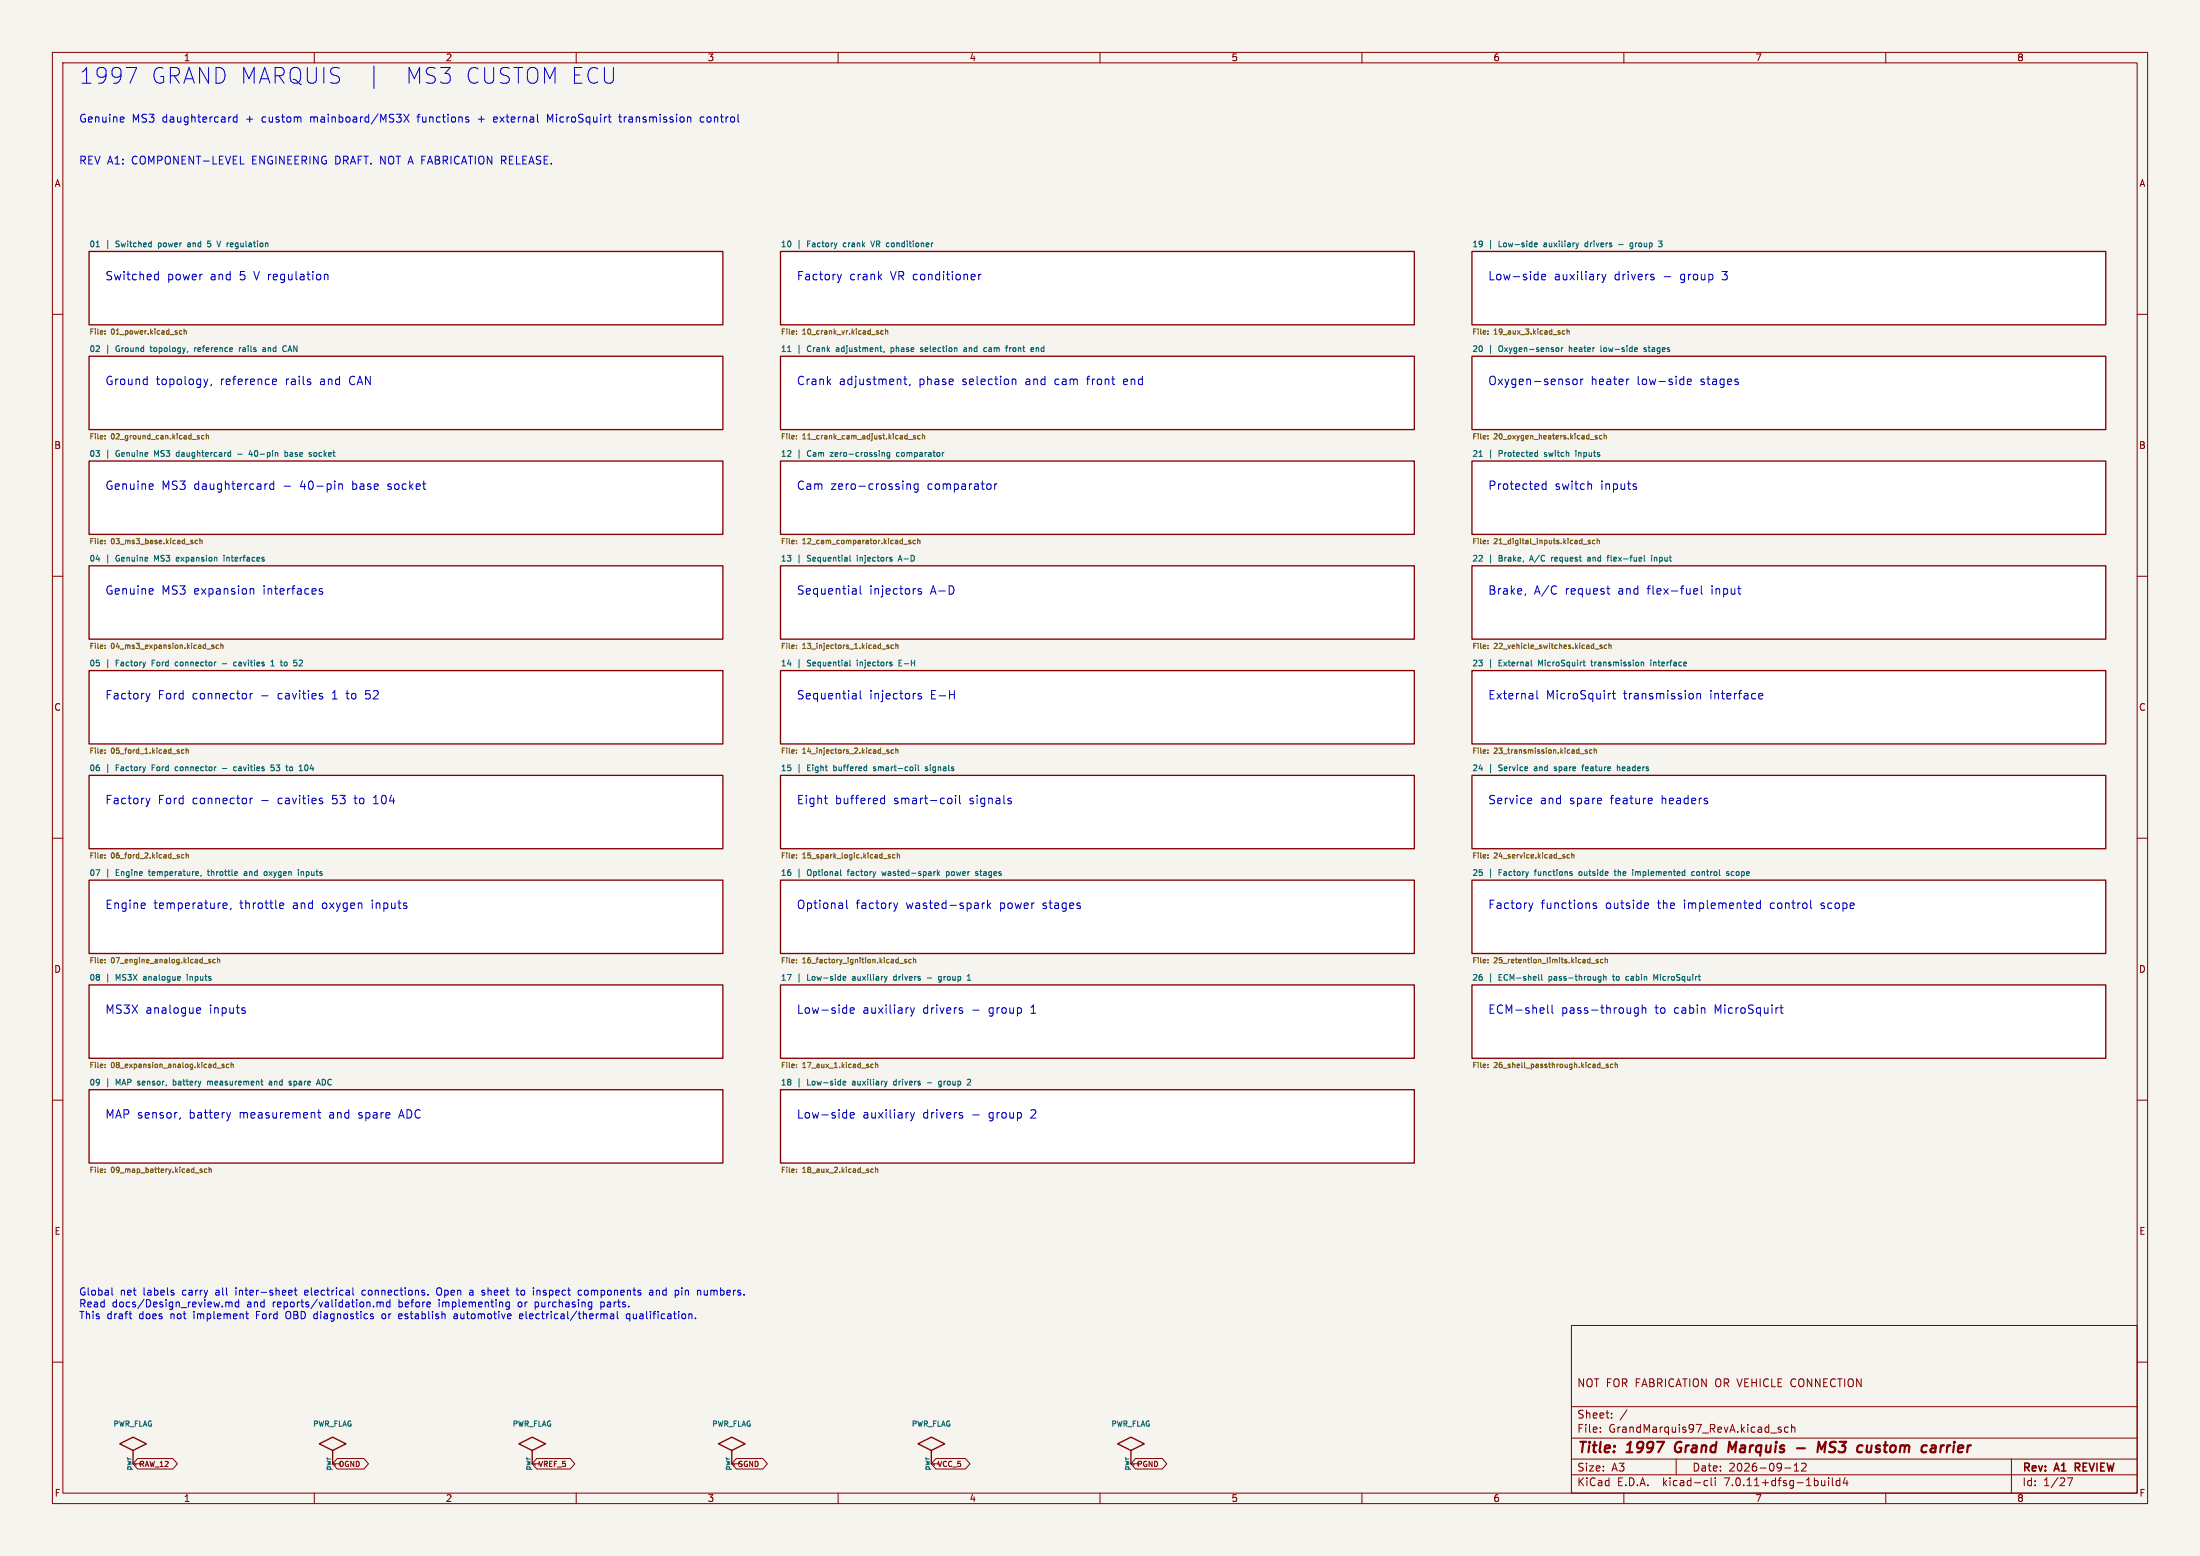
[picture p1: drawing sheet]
<svg xmlns="http://www.w3.org/2000/svg" width="420mm" height="297mm" viewBox="0 0 420 297" stroke-linecap="round" stroke-linejoin="round" font-family="sans-serif">
<path d="M0 0h420v297h-420z" fill="#f5f4ef" stroke="#f5f4ef" stroke-width=".19"/>
<g fill="none" stroke="#840000" stroke-width=".19">
<path d="M10 10h400v277h-400zM12 12h396v273h-396zM60 10v2M110 10v2M160 10v2M210 10v2M260 10v2M310 10v2M360 10v2M10 60h2M408 60h2M10 110h2"/>
<path d="M408 110h2M10 160h2M408 160h2M10 210h2M408 210h2M10 260h2M300 253h108v32h-108zM408 260h2M26.3 278.4h6.7l.9 1-.9 1h-6.7l-.9-1zM64.4 278.4h5.1l.8 1-.8 1h-5.1l-.9-1zM102.5 278.4h6.4l.8 1-.8 1h-6.4l-.9-1zM140.6 278.4h5l.9 1-.9 1h-5l-.9-1z"/>
<path d="M178.7 278.4h5.6l.9 1-.9 1h-5.6l-.9-1zM216.8 278.4h5.1l.8 1-.8 1h-5.1l-.9-1zM300 278.5h108M300 274.5h108M300 268.5h108M305.5 273.2v.2M305.5 272.5v.1M307.7 270.5v.2M307.7 269.8v.1M310.6 269.1l-1.3 1.9M320 278.5v3M340 272.5l-.3-.1-.3 .2 .1 .2 .5 .2v.3h-.6"/>
<path d="M341.4 272.5l-.5-.1-.2 .3 .1 .6h.6M342 272.5l.2-.1 .4 .1 .1 .9M342 271.9v1.5M342.5 279.7l.4-.4v1.5M343.9 279.4l.6-.1 .2 .1 .1 .3-.9 1.1h.9M384 278.5v6.5M60 285v2M110 285v2M160 285v2M210 285v2M260 285v2M300 281.5h108"/>
<path d="M310 285v2M325.6 282.6l.4 .1M326 283.5l-.4 .1M326.7 282.1v1.3l.2 .2M327.4 282.1v.1M327.4 282.6v1M340.7 280.2h1.2M342.5 280.8h.9M349.1 282.1v.1M349.1 282.6v1M349.8 282.1v1.3l.2 .2M351.2 282.7l-.4-.1-.3 .3 .2 .6h.5"/>
<path d="M351.2 282.1v1.5M352.2 282l-.3 1.1h.9M352.6 282.6v1M360 285v2M394.7 282.1h1l-.7 1.5"/>
</g>
<path d="M396.8 279.3h-.6v1.5M396.2 280.1h.6" fill="none" stroke="#840000" stroke-width=".3"/>
<path d="M320 275.5a1.26 1.26 0 0 0 0 1.6M331.5 275.2l-.9 1.4-.4-1.4-.3 2M343 276.4h1.6M347 277.2l.2-2 .5 1.4 .8-1.4-.2 2M349.2 277.1l.7 .1M349.5 275.4a.44 .44 0 0 0 0 .7M357.2 277l-.1 .1M357.3 275.9l-.2 1.3M370.6 275.9l-.2 1.3M371.1 275.9l-.4 .1-.2 .3" fill="none" stroke="#840000" stroke-width=".4"/>
<g fill="#fff" stroke="#fff" stroke-width=".19">
<path d="M281 188h121v14h-121z"/>
<path d="M149 48h121v14h-121z"/>
<path d="M149 68h121v14h-121z"/>
<path d="M149 88h121v14h-121z"/>
<path d="M149 108h121v14h-121z"/>
<path d="M149 128h121v14h-121z"/>
<path d="M149 148h121v14h-121z"/>
<path d="M149 168h121v14h-121z"/>
<path d="M149 188h121v14h-121z"/>
<path d="M149 208h121v14h-121z"/>
<path d="M281 48h121v14h-121z"/>
<path d="M281 68h121v14h-121z"/>
<path d="M17 208h121v14h-121z"/>
<path d="M17 188h121v14h-121z"/>
<path d="M17 148h121v14h-121z"/>
<path d="M281 168h121v14h-121z"/>
<path d="M17 48h121v14h-121z"/>
<path d="M17 68h121v14h-121z"/>
<path d="M281 148h121v14h-121z"/>
<path d="M281 128h121v14h-121z"/>
<path d="M281 108h121v14h-121z"/>
<path d="M281 88h121v14h-121z"/>
<path d="M17 88h121v14h-121z"/>
<path d="M17 108h121v14h-121z"/>
<path d="M17 128h121v14h-121z"/>
<path d="M17 168h121v14h-121z"/>
</g>
<g fill="none" stroke="#840000" stroke-width=".25">
<path d="M17 48h121v14h-121zM149 48h121v14h-121zM281 48h121v14h-121zM17 68h121v14h-121zM149 68h121v14h-121zM281 68h121v14h-121zM17 88h121v14h-121zM149 88h121v14h-121zM281 88h121v14h-121zM17 108h121v14h-121zM149 108h121v14h-121zM281 108h121v14h-121z"/>
<path d="M17 128h121v14h-121zM149 128h121v14h-121zM281 128h121v14h-121zM17 148h121v14h-121zM149 148h121v14h-121zM281 148h121v14h-121zM17 168h121v14h-121zM149 168h121v14h-121zM281 168h121v14h-121zM17 188h121v14h-121zM149 188h121v14h-121zM281 188h121v14h-121z"/>
<path d="M17 208h121v14h-121zM149 208h121v14h-121zM25.4 276.9l-2.5-1.3 2.5-1.3 2.5 1.3-2.5 1.3v2.5M63.5 276.9l-2.5-1.3 2.5-1.3 2.5 1.3-2.5 1.3v2.5M101.6 276.9l-2.5-1.3 2.5-1.3 2.5 1.3-2.5 1.3v2.5M139.7 276.9l-2.5-1.3 2.5-1.3 2.5 1.3-2.5 1.3v2.5M177.8 276.9l-2.5-1.3 2.5-1.3 2.5 1.3-2.5 1.3v2.5M215.9 276.9l-2.5-1.3 2.5-1.3 2.5 1.3-2.5 1.3v2.5"/>
</g>
<g fill="none" stroke="#006464" stroke-width=".19">
<path d="M18.4 47.1h.6M36.2 46.4h-.3M36.2 46.7l-.4 .1 .1 .3h.3M39.6 47l.4 .1M40.2 46h-.5l-.1 .5 .4-.1M42.1 46l-.3 1.1M166.2 46l.4 1.1M178 46.4h.1M292.9 46.7l.6-.1-.1-.2h-.3l-.2 .1 .1 .6h.4M301.4 46.4l-.3 .7M302.8 46.4l-.2 .2v.3l.2 .2M309 46.7h.9"/>
<path d="M311.7 46.4h-.3l-.2 .2 .1 .5h.4M311.7 46.4v.9l-.2 .2-.3-.1M316.6 46h.7l-.4 .4 .3 .1v.5l-.5 .1M35.9 67.1l-.2 .2M37.2 66.4v.7M37.4 66.4l-.2 .2M45.7 66.4v.7M46 66.4l-.3 .2M50.2 66.4h.4l.1 .7M50.7 66.6l-.5 .2 .1 .3h.4M54.2 66.1h.5M54.7 67l-.5 .1"/>
<path d="M150.4 67.1h.6M168 66.4h.4M168.3 67.1h.1M168.8 67.1l-.1 .2M170.1 67.1h.3M170.1 66.4v1.1M170.4 66.4h-.3M175.7 67.1h.4M176.1 66.4h-.2l-.2 .1 .1 .2 .3 .1M184 66.4h.5v.7M184.5 66.6l-.5 .2 .1 .3h.4M188 66.4h.3"/>
<path d="M188.3 67.1h-.3M192.7 66.4v.7M193 66.4l-.3 .2M197.2 66.4l.1 .2-.5 .1M197.3 67.1h-.1M197.8 66.4v.7M198.2 66.4l-.4 .1M297.1 66.4h.3l.2 .2-.1 .4-.4 .1M298.1 66.4v.7M298.4 66.4l-.3 .2M305.6 66v1l.2 .1M312.2 66.4h.3l.1 .2-.5 .1"/>
<path d="M312.5 67.1h-.3M313.8 67.1h.5M314.3 66.4h-.3l-.2 .1 .1 .2 .4 .1M33.9 86.4l-.2 .2v.3l.2 .2M43.7 86.4h.3M44 87.1h-.3M44 86v1.1M45.4 86.7h.8M47.8 86l-.3 .7h.7M48.1 86.4v.7M54.4 86.4h.3l.2 .2-.1 .5h-.4M54.4 86v1.1"/>
<path d="M60.3 86.4l-.4 .2v.4l.4 .1M168.5 86.4l.3 .1v.6M169.8 86.4h-.3l-.2 .2 .1 .5h.4M169.8 86.4v.9l-.2 .2-.2-.1M171.4 86.4l-.2 .2v.3l.2 .2M180.2 86.4h-.2M282.4 87.1h.6M293.2 86.4h.3M293.5 87.1h-.3M293.5 86v1.1M300.8 86v.1M300.8 86.4v.7"/>
<path d="M34 106.4l-.3 .1v.6h.3M34.2 106.6l-.5 .1M42.8 106v.1M42.8 106.4v.7M162.2 106v1l.2 .1M170.2 106.7l.1 .2-.1 .2M170.2 106.4h.1M171.6 106.8h.5M171.8 106l-.3 1.1M296.2 106.4v.7M296.4 106.4l-.2 .2M303.1 106.4h.4"/>
<path d="M303.5 106.7l-.5 .1 .1 .3h.4M306.8 106.4h.4M307.2 106l-.3 .2M313.9 106v1l.1 .1M315.3 106v.1M315.3 106.4v.7M315.8 106.4v.7M316.2 106.4l-.4 .1M33.7 126.4l-.3 .2v.3l.3 .2M42.5 126.7h.8M45.1 126.4h-.3l-.2 .2 .1 .5h.4M51.7 127.1h.7"/>
<path d="M51.7 126.3l.3-.3v1.1M54.7 126.4h-.3l-.2 .2 .1 .5h.4M57.5 126l-.4 .1M57.7 126.5l-.6 .6h.6M162.2 126v1l.2 .1M170.2 126.7l.1 .2-.1 .2M170.2 126.4h.1M171.6 126.5h.4M172.1 126h-.5v1.1h.5M292.3 127l.2 .1M302.2 126.4h.4M302.4 126v1l.2 .1"/>
<path d="M303.7 126.4h.4M303.8 126v1l.2 .1M313.4 126.4h.3l.1 .7M315.1 126v.1M315.1 126.4v.7M33.7 146.4l-.3 .2v.3l.3 .2M42.5 146.7h.8M45.1 146.4h-.3l-.2 .2 .1 .5h.4M52.3 146h-.5l-.1 .5h.5l.1 .5-.2 .1-.4-.1M55.8 146.4h-.3l-.2 .2 .1 .5h.4M58.6 146.1l-.1-.1a.59 .59 0 0 0-.3 .6 .59 .59 0 0 0 .3 .5h.1M166.8 147.1h.3"/>
<path d="M166.9 146.4l-.1 .1 .1 .2M174.8 146v.1M174.8 146.4v.7M175.3 146v1l.1 .1M176.7 147.1h.4M177.1 146.4h-.3l-.1 .1v.2l.4 .1M296.7 147.1h.3M296.9 146.4l-.2 .1 .2 .2M301.9 146.4h.5M302.4 146l-.3 .2v.9M308.8 146.5l.4-.1v.7M308.8 146v1.1"/>
<path d="M38.4 167.1l-.1 .2M39.6 166.4h.4M39.7 166v1l.2 .1M46.6 166.4h.5M47 166.7l-.4 .1v.3h.4M50.5 166.5l.3-.1 .2 .2-.1 .5-.4-.1M57 166v.1M57 166.4v.7M57.5 166.4v.7M57.9 166.4l-.4 .1M160.5 166v1l.1 .1M168.3 166.4l.2 .7"/>
<path d="M179 166v1.1M179.1 166.7l.3 .4M179.4 166.4l-.4 .4M180.7 166.4v1.1M180.7 166.4h.4M180.7 167.1h.4M186.7 166.4h-.3l-.2 .1 .1 .2 .4 .1v.3h-.5M299.9 166.4h.2M299.9 166.7l.2 .1 .1 .2-.4 .1M301.6 166.4l-.2 .2v.3l.2 .2M308.1 166.4h.4M308.3 166v1l.2 .1"/>
<path d="M311.7 166v.1M312.2 166.4v.7M312.4 166.4l-.2 .1M323.5 166.4h-.3l-.2 .2 .1 .5h.4M330 166.4h-.2l-.2 .1 .1 .2 .3 .1v.3h-.4M330.9 166.4l-.4 .2v.4l.4 .1M35.7 186v.1M35.7 186.4v.7M160.9 186.7l.6-.1-.1-.2h-.3l-.2 .1 .1 .6h.4M169.4 186.4l-.3 .7M170.8 186.4l-.2 .2v.3l.2 .2M177 186.7h.9"/>
<path d="M179.7 186.4h-.3l-.2 .2 .1 .5h.4M179.7 186.4v.9l-.2 .2-.3-.1M184.7 187.1h.6M184.7 186.3l.3-.3v1.1M293.8 187.1h.1M294.3 186v1l.2 .1M305.3 186.4h.3M305.6 186.4v.9l-.2 .2M305.6 187.1h-.3M306.1 186.5l.5-.1v.7M306.1 186v1.1M307.8 186.4h.4"/>
<path d="M308 186v1l.1 .1M310.8 186.4l-.4 .2v.4l.4 .1M316.5 186l-.4 .8-.4-.8v1.1M33.1 207.1h.3M33.1 206v1.1M33.4 206.4h-.3M39.6 206.4v.7M40 206.4l-.4 .1M51.4 206.4h.4l.1 .7M51.9 206.6l-.5 .2 .1 .3h.4M55.3 206.7l.3 .1 .1 .2-.4 .1M55.3 206.4h.3"/>
<path d="M60.5 206.8h.5M60.8 206l.4 1.1M61.8 206h-.3v1.1h.3M160.9 206.7l.6-.1-.1-.2h-.3l-.2 .1 .1 .6h.4M169.4 206.4l-.3 .7M170.8 206.4l-.2 .2v.3l.2 .2M177 206.7h.9M179.7 206.4v.9l-.2 .2-.3-.1M179.7 206.4h-.3l-.2 .2 .1 .5h.4M184.7 206.1l.4-.1 .2 .3-.7 .8h.7"/>
</g>
<g fill="none" stroke="#725600" stroke-width=".19">
<path d="M20.1 63.2v.1M20.1 63.7v.1M34.3 63.7h.4M34.7 63.2h-.4M35.1 63.2h.4l.1 .6M35.1 62.8v1M152.1 63.7v.1M152.1 63.2v.1M168.6 63.2l-.3-.1-.2 .2 .1 .4h.4M169.1 63.2h.3l.1 .6M169.1 62.8v1M284.1 63.2v.1"/>
<path d="M284.1 63.7v.1M298.3 63.7h.4M298.7 63.2h-.4M299.1 63.2h.4l.1 .6M299.1 62.8v1M20.1 83.2v.1M20.1 83.7v.1M37.8 83.5l.3 .1-.3 .2M37.8 83.1l.3 .1M39 83.2l-.3-.1-.2 .2 .1 .4h.4M39.4 83.2h.4v.6M39.4 82.8v1"/>
<path d="M152.1 83.2v.1M152.1 83.7v.1M173.4 83.9h.8M174.8 83.2l-.3-.1-.1 .2v.1l.4 .1v.2h-.4M175.7 83.2l-.3-.1-.2 .2 .1 .4h.4M176.1 83.2h.4v.6M176.1 82.8v1M284.1 83.2v.1M284.1 83.7v.1M304.9 83.2l-.2-.1-.2 .2 .4 .2v.2h-.4M305.8 83.2l-.3-.1-.2 .2 .1 .4h.4M306.2 83.2h.4l.1 .6"/>
<path d="M306.2 82.8v1M20.1 103.2v.1M20.1 103.7v.1M37.7 103.2l-.3-.1-.2 .2 .1 .4h.4M38.1 103.2h.4l.1 .6M38.1 102.8v1M152.1 103.2v.1M152.1 103.7v.1M172.5 103.9h.8M173.9 103.2l-.3-.1-.1 .2v.1l.4 .1v.2h-.4M174.8 103.2l-.3-.1-.2 .2 .1 .4h.4M175.2 102.8v1"/>
<path d="M175.2 103.2h.4v.6M284.1 103.2v.1M284.1 103.7v.1M302.2 103.9h.8M303.6 103.2l-.3-.1-.1 .2 .4 .2v.2h-.4M304.5 103.2l-.3-.1-.2 .2 .1 .4h.4M304.9 103.2h.4v.6M304.9 102.8v1M20.1 123.2v.1M20.1 123.7v.1M40.8 123.2l-.2-.1-.2 .2 .1 .1 .3 .1v.2h-.4M41.7 123.2l-.3-.1-.2 .2 .1 .4h.4"/>
<path d="M42.1 123.2h.4l.1 .6M42.1 122.8v1M152.1 123.2v.1M152.1 123.7v.1M169.7 123.2l-.3-.1-.1 .2v.1l.4 .1v.2h-.4M170.6 123.2l-.3-.1-.2 .2 .1 .4h.4M171 123.2h.4v.6M171 122.8v1M284.1 123.2v.1M284.1 123.7v.1M304.5 123.9h.7M305.8 123.2l-.2-.1-.2 .2 .1 .1 .3 .1v.2h-.4"/>
<path d="M306.7 123.2l-.3-.1-.2 .2 .1 .4h.4M307.1 123.2h.4l.1 .6M307.1 122.8v1M20.1 143.2v.1M20.1 143.7v.1M35.1 143.2l-.3-.1-.2 .2 .1 .4h.4M35.5 143.2h.4l.1 .6M35.5 142.8v1M152.1 143.2v.1M152.1 143.7v.1M169.7 143.2l-.3-.1-.1 .2v.1l.4 .1v.2h-.4M170.6 143.2l-.3-.1-.2 .2 .1 .4h.4"/>
<path d="M171 142.8v1M171 143.2h.4v.6M284.1 143.2v.1M284.1 143.7v.1M301.7 143.9h.7M303 143.2l-.2-.1-.2 .2 .1 .1 .3 .1v.2h-.4M303.9 143.2l-.3-.1-.2 .2 .1 .4h.4M304.3 143.2h.4l.1 .6M304.3 142.8v1M20.1 163.2v.1M20.1 163.7v.1M35.1 163.2l-.3-.1-.2 .2 .1 .4h.4"/>
<path d="M35.5 163.2h.4l.1 .6M35.5 162.8v1M152.1 163.2v.1M152.1 163.7v.1M170 163.2l-.3-.1-.1 .2v.1l.4 .1v.2h-.4M170.9 163.2l-.3-.1-.2 .2 .1 .4h.4M171.3 163.2h.4v.6M171.3 162.8v1M284.1 163.2v.1M284.1 163.7v.1M299.6 163.2l-.3-.1-.2 .2 .1 .4h.4M300.1 163.2h.3l.1 .6"/>
<path d="M300.1 162.8v1M20.1 183.2v.1M20.1 183.7v.1M40.2 183.2l-.2-.1-.2 .2 .1 .1 .3 .1v.2h-.4M41.1 183.2l-.3-.1-.2 .2 .1 .4h.4M41.5 183.2h.4l.1 .6M41.5 182.8v1M152.1 183.2v.1M152.1 183.7v.1M171.7 183.9h.8M173.1 183.2l-.3-.1-.1 .2v.1l.4 .1v.2h-.4M174 183.2l-.3-.1-.2 .2 .1 .4h.4"/>
<path d="M174.4 183.2h.4v.6M174.4 182.8v1M284.1 183.2v.1M284.1 183.7v.1M303.8 183.9h.7M305.1 183.2l-.2-.1-.2 .2 .1 .1 .3 .1v.2h-.4M306 183.2l-.3-.1-.2 .2 .1 .4h.4M306.4 183.2h.4l.1 .6M306.4 182.8v1M20.1 203.2v.1M20.1 203.7v.1M41.4 203.9h.8"/>
<path d="M42.8 203.2l-.3-.1-.1 .2v.1l.4 .1v.2h-.4M43.7 203.2l-.3-.1-.2 .2 .1 .4h.4M44.1 203.2h.4v.6M44.1 202.8v1M152.1 203.2v.1M152.1 203.7v.1M166.3 203.7h.4M166.7 203.2h-.4M167.1 203.2h.4l.1 .6M167.1 202.8v1M284.1 203.7v.1M284.1 203.2v.1"/>
<path d="M305.7 203.9h.7M307 203.2l-.2-.1-.2 .2 .1 .1 .3 .1v.2h-.4M307.9 203.2l-.3-.1-.2 .2 .1 .4h.4M308.3 203.2h.4l.1 .6M308.3 202.8v1M20.1 223.7v.1M20.1 223.2v.1M38.2 223.4l.4 .1v.1l-.1 .2-.3-.1M38.2 223.2h.4M39.5 223.2l-.3-.1-.2 .2 .1 .4h.4M39.9 223.2h.4v.6M39.9 222.8v1"/>
<path d="M152.1 223.2v.1M152.1 223.7v.1M166.3 223.7h.4M166.7 223.2h-.4M167.1 222.8v1M167.1 223.2h.4l.1 .6"/>
</g>
<g fill="none" stroke="#0000c2" stroke-width=".19">
<path d="M24.1 12.9h2l-1.3 3M71.4 12.6v4.3M23.5 22.3l.2 .4-.7 .1M23.6 23.2l-.1 .1M44.1 22.3l-.3 .1M45.2 22.4l-.4-.1-.3 .3 .2 .6h.5M45.2 21.8v1.5M75.7 21.8h.9l-.5 .6M76.5 22.5l.1 .2-.1 .5M77.1 21.8l1 1.5M78.1 21.8l-1 1.5M89.3 22.8l.2 .2-.2 .3"/>
<path d="M89.3 22.3l.2 .1M94.7 22.3h-.2l-.3 .2 .1 .7 .4 .1M95 22.7l-.8 .1M105 22.9l-.5-1.1v1.5M118.1 22.3h.6M118.3 21.8v1.3l.4 .2M131.7 22.3l.2 .2v.8M134.4 22.4l-.4-.1-.3 .3 .1 .6h.6M29.6 53.3h.6M29.6 52.4h.6M30.2 51.8v1.6M61.9 52.5l.3-.1h.3l.1 1"/>
<path d="M61.9 52.4v1M159.9 52.4l.4 1M160.3 53.4l-.2 .4M160.6 52.4l-.3 1M185.9 52.4l.3 .3-.8 .2M186.1 53.3l-.2 .1M186.8 52.4v1M187.3 52.4h-.3l-.2 .3M293.5 52.4h.1M293.6 51.8v1.6M293.6 53.3l-.1 .1M294.3 52.9l.8-.2-.1-.3h-.5l-.2 .2 .1 .7h.6"/>
<path d="M305.8 52.4l.4 1M306.2 53.4l-.2 .4-.2 .2M306.6 52.4l-.4 1M315.6 52.9l.2 .2-.2 .3M315.6 52.4h.1M27.9 72.4h.2M28.1 71.8v1.6M28.1 73.3l-.2 .1M39.7 72.4l-.4 1M40.4 73.3l-.2 .3M52.1 72.4h.5l.2 .3-.8 .2M52.1 73.3h.6"/>
<path d="M172.5 72.4h.6M172.7 71.8v1.4l.4 .2M173.7 73.3l-.1 .3M193.2 72.5l.3-.1h.4v1M193.2 72.4v1M300.3 72.5l.3-.1 .4 .1 .1 .6-.2 .2-.3 .1-.3-.1zM301.8 72.4v1M302.2 72.4h-.3l-.1 .3M311 72.4h-.3M321.3 72.4h.1M321.4 71.8v1.6M321.4 73.3l-.1 .1"/>
<path d="M322.1 72.9l.8-.2-.1-.3h-.5l-.2 .2 .1 .7h.6M29 92.4l.2 .3-.7 .2M29.2 93.3l-.2 .1M51 92.4h-.3M52.3 92.4h-.5l-.3 .3v.4l.1 .2h.7M52.3 91.8v1.6M64.7 92.5l.2-.1h.4l.1 1M64.7 92.4v1M173.1 92.5l.3-.1h.3l.1 1M173.1 92.4v1M175.3 92.4h-.5l-.3 .3v.4l.2 .2h.6M175.3 92.4v1.2l-.3 .4-.4-.1"/>
<path d="M189.1 92.4l.1 .3v.4l-.1 .2M189.9 92.4v1M190.3 92.4h-.3l-.1 .3M295.1 91.8v1.6M295.1 92.4h-.4l-.3 .3v.4l.1 .2h.6M303.6 92.4l.2 .2v.8M312.2 92.9l.2 .2-.2 .3M312.2 92.4h.2M29 112.4l.2 .3-.7 .2M29.2 113.3l-.2 .1M47.8 112.5l.2-.1h.4v1M61.5 112.4h-.3l-.3 .2 .1 .2 .5 .2v.3h-.6"/>
<path d="M162.9 112.4h.3l.3 .2v.8M163.5 113.3l-.6 .1M163.5 112.7l-.6 .1M164.2 111.8v1.4l.2 .2M175.9 112.4h-.4l-.2 .2v.2l.6 .2v.3h-.6M291.3 113.3l-.2 .3M306.7 112.4h.6M307 113.2l.3 .2M323.3 112.9l.8-.2-.1-.3h-.4l-.3 .2 .1 .7h.6M324.8 111.8v1.4l.2 .2M27.9 132.4l.4 1M28.3 133.4l-.2 .4"/>
<path d="M28.6 132.4l-.3 1M47.8 132.4v1M48.2 132.4h-.3l-.1 .3M61.2 132.9l.3 .1 .1 .2-.2 .2h-.3M61.2 132.4h.3M162.9 132.4h.3l.3 .2v.8M163.5 133.3l-.6 .1M163.5 132.7l-.6 .1M164.2 131.8v1.4l.2 .2M175.9 132.4h-.4l-.2 .2v.2l.6 .2v.3h-.6M181.3 132.6h.9M182.2 131.8v1.6"/>
<path d="M293.4 131.8v1.4l.2 .2M307.5 132.4h-.3l-.2 .3M307.8 132.4h.6M308 131.8v1.4l.4 .2M323 132.4l.3 .3v.4l-.3 .3M323.9 132.5l.3-.1h.4v1M323.9 132.4v1M335.8 132.6l.2-.2h.3l.2 .2v.1l-.7 .2M335.8 133.2l.2 .2 .4-.1M27.9 152.4l.4 1M28.3 153.4l-.2 .4M28.6 152.4l-.3 1"/>
<path d="M47.8 152.4v1M48.2 152.4h-.3l-.1 .3M61.2 152.9l.3 .1 .1 .2-.2 .2h-.3M61.2 152.4h.3M71.3 153.4h.9M71.5 152.2l-.2 .1M157.4 152.4h.6M157.7 153.3l.3 .1M168.2 153.3l.2 .1 .5-.1M168.9 152.4h-.5l-.2 .1M168.9 151.8v1.6M180.9 152.7l.3-.3h.4l.1 .3v.4l-.1 .2-.4 .1-.3-.3"/>
<path d="M182.4 151.8v.2M182.4 152.4v1M183.2 151.8v1.4l.2 .2M192.6 152.9l.4 .1 .1 .2-.2 .2h-.3M192.6 152.4h.4M291.9 152.4h.4l.1 .3-.8 .2M292.3 153.3l-.4 .1M315.2 152.4l.2 .3-.7 .2M315.3 153.3l-.1 .1M27.5 172.4l.2 .3-.7 .2M27.6 173.3l-.1 .1M42.6 172.9l.7-.2v-.3h-.5l-.2 .2 .1 .7h.6"/>
<path d="M44.1 173.3l-.2 .3M53.4 172.9l.8-.2-.1-.3h-.5l-.2 .2 .1 .7h.6M161.6 171.8v1.4l.3 .2M170.6 172.4l.4 1M171 173.4l-.2 .5M171.4 172.4l-.4 1M187.5 172.4v1M188 172.4h-.3l-.2 .3M188.5 171.8v1.6M188.7 172.8l.4 .6M189.1 172.4l-.6 .6M291.9 172.4l.4 1"/>
<path d="M292.3 173.4l-.2 .4M292.6 172.4l-.3 1M304.7 172.4h-.3l-.3 .2 .1 .2 .5 .2v.3h-.6M314.2 172.4h.5v.3l-.7 .2M314.7 173.3l-.5 .1M336.1 172.4h-.5l-.3 .3v.4l.2 .2h.6M336.1 171.8v1.6M345.7 171.8v1.4l.2 .2M37.5 193.2l.3 .2 .4-.1M37.5 192.6l.3-.2h.3l.2 .2v.1l-.8 .2M46.6 192.9l.2 .2-.2 .3M46.6 192.4h.2"/>
<path d="M161.5 192.4h.1M161.6 191.8v1.6M161.6 193.3l-.1 .1M162.3 192.9l.8-.2-.1-.3h-.5l-.2 .2 .1 .7h.6M173.8 192.4l.4 1M174.2 193.4l-.2 .4-.2 .2M174.6 192.4l-.4 1M183.6 192.9l.2 .2-.2 .3M183.6 192.4h.1M295.5 191.8v1.4l.2 .2M296.3 191.8v1.4l.2 .2M312.7 192.4v1.2l-.3 .4-.3-.1"/>
<path d="M312.7 192.4h-.4l-.3 .3v.4l.1 .2h.6M313.5 192.5l.2-.1h.4l.1 1M313.5 191.8v1.6M339.8 192.4h.6M340 191.8v1.4l.4 .2M34.4 213.3l-.1 .3M44 212.4l-.4 1M60.6 212.4h.6M60.9 211.8v1.4l.3 .2M161.5 212.4h.1M161.6 211.8v1.6M161.6 213.3l-.1 .1"/>
<path d="M162.3 212.9l.8-.2-.1-.3h-.5l-.2 .2 .1 .7h.6M173.8 212.4l.4 1M174.2 213.4l-.2 .4-.2 .2M174.6 212.4l-.4 1M183.6 212.9l.2 .2-.2 .3M183.6 212.4h.1M21.4 245.8v1.2l.2 .2M24.9 251.6l.3 .1M33 246.7l.2 .2-.2 .3M33 246.3h.2M43.1 248.5v1M43.1 248.7l.4-.2 .2 .2"/>
<path d="M43.7 248.7l.2-.2 .3 .1 .1 .9M43.7 248.7v.8M45.6 248.6l-.4-.1-.3 .3 .1 .6h.6M45.6 248.1v1.4M46.9 250.8h.5M47.1 250.3v1.2l.3 .2M54.6 250.8v.4l.2 .4M55.3 246.3h.4l.1 .3-.7 .1M55.7 247.1l-.4 .1M56.2 246.3h.5M56.4 245.8v1.2l.3 .2M58.4 246.3l-.2 .2v.5l.2 .2"/>
<path d="M58.8 246.6l-.6 .1M67.4 245.8v1.2l.2 .2M69.6 246.3h-.4l-.1 .2 .1 .6 .4 .1M71.1 251.2l.2 .3-.2 .2M71.1 250.8h.1M71.3 249.3v.2M72 248.7l.4-.2 .2 .2M72 248.5v1M72.6 248.7l.2-.2 .3 .1 .1 .9M72.6 248.7v.8M73.4 250.8h-.4l-.1 .3 .1 .5 .4 .1M74.4 248.6l-.4-.1-.2 .3 .1 .6h.5"/>
<path d="M74.4 248.1v1.4M76.3 250.8h.3l.2 .2M76.7 251.6l-.4 .1M76.8 251.1l-.7 .1M81.7 247.1v.1M84 245.8a.47 .47 0 0 0-.6 .5v.4a.47 .47 0 0 0 .6 .5M87.2 250.8l.1 .9M87.3 251.1l-.5 .1-.2 .2 .2 .3 .5-.1M89.7 247.1h.6M89.7 246.3h.4l.2 .2M90.3 246.6l-.6 .1M97.2 248.6l-.4-.1-.2 .3 .1 .6h.5"/>
<path d="M97.2 248.5v1.2l-.2 .2h-.4M98.5 246.3h.5M98.8 247.1l.2 .1M99 248.6l-.1 .2 .1 .6M99.2 251.2l.6-.1v-.3h-.4l-.2 .2v.6h.6M99.6 246.3l-.2 .2 .2 .6M102.2 249.4l.4 .1M102.2 248.5v1.4M102.5 246.3v.9M102.6 248.5l-.4 .1M103 246.3h-.3l-.2 .1M111 246.3h-.4l-.2 .2 .1 .6h.5"/>
<path d="M111.7 246.3l-.1 .2 .1 .6M114.7 249.4h.5M114.7 248.5v1.4M117.1 250.8l.1 .9M117.2 251.1l-.5 .1-.2 .2 .2 .3 .5-.1M117.8 250.3v1.2l.2 .2M119.6 250.9v.7l.2 .1 .4-.1M120.2 250.8v1.4M124 246.3h.6v.9M124.6 246.6l-.4 .1-.2 .2 .2 .3 .4-.1M125.3 246.3v.9M125.5 246.3l-.2 .1"/>
<path d="M130.2 245.8v.1M130.2 246.3v.9M132.8 251.6v.1M134.4 246.3l.1 .8 .3 .1 .2-.1"/>
</g>
<g font-size="4.2" fill="#0000c2">
<text x="15" y="16.2">1997</text>
<text x="28.6" y="16.2">GRAND MARQUIS</text>
<text x="76.4" y="16.2">MS3 CUSTOM ECU</text>
</g>
<g font-size="2.8" fill="#840000">
<text x="301" y="277.9">Title:</text>
<text x="310.6" y="277.9">1997</text>
<text x="320.6" y="277.9">Grand</text>
<text x="331.6" y="277.9">Marquis</text>
<text x="350.2" y="277.9">MS3</text>
<text x="358.6" y="277.9">custom</text>
<text x="371.7" y="277.9">carrier</text>
</g>
<g font-size="2.2" fill="#0000c2">
<text x="20" y="53.8">Switched</text>
<text x="31.9" y="53.8">power</text>
<text x="40.2" y="53.8">and</text>
<text x="45.9" y="53.8">5</text>
<text x="48.7" y="53.8">V regulation</text>
<text x="152" y="53.8">Factory</text>
<text x="162.1" y="53.8">crank</text>
<text x="170" y="53.8">VR conditioner</text>
<text x="284" y="53.8">Low-side</text>
<text x="296.6" y="53.8">auxiliary</text>
<text x="308.2" y="53.8">drivers</text>
<text x="317.6" y="53.8">-</text>
<text x="321" y="53.8">group</text>
<text x="329.1" y="53.8">3</text>
<text x="20" y="73.8">Ground</text>
<text x="29.7" y="73.8">topology,</text>
<text x="42.1" y="73.8">reference</text>
<text x="54.6" y="73.8">rails</text>
<text x="61.3" y="73.8">and</text>
<text x="67" y="73.8">CAN</text>
<text x="152" y="73.8">Crank</text>
<text x="160.1" y="73.8">adjustment,</text>
<text x="175.4" y="73.8">phase</text>
<text x="183.8" y="73.8">selection</text>
<text x="196" y="73.8">and</text>
<text x="201.7" y="73.8">cam</text>
<text x="208" y="73.8">front</text>
<text x="215.1" y="73.8">end</text>
<text x="284" y="73.8">Oxygen-sensor</text>
<text x="303.6" y="73.8">heater</text>
<text x="312.5" y="73.8">low-side</text>
<text x="324.7" y="73.8">stages</text>
<text x="20" y="93.8">Genuine</text>
<text x="30.8" y="93.8">MS3</text>
<text x="37" y="93.8">daughtercard</text>
<text x="54.2" y="93.8">-</text>
<text x="57.5" y="93.8">40-pin</text>
<text x="67.5" y="93.8">base</text>
<text x="74.5" y="93.8">socket</text>
<text x="152" y="93.8">Cam</text>
<text x="158.5" y="93.8">zero-crossing</text>
<text x="177" y="93.8">comparator</text>
<text x="284" y="93.8">Protected</text>
<text x="296.8" y="93.8">switch</text>
<text x="305.6" y="93.8">inputs</text>
<text x="20" y="113.8">Genuine</text>
<text x="30.8" y="113.8">MS3</text>
<text x="37" y="113.8">expansion</text>
<text x="50.4" y="113.8">interfaces</text>
<text x="152" y="113.8">Sequential</text>
<text x="165.9" y="113.8">injectors</text>
<text x="177.6" y="113.8">A-D</text>
<text x="284" y="113.8">Brake,</text>
<text x="292.8" y="113.8">A/C</text>
<text x="298.8" y="113.8">request</text>
<text x="309" y="113.8">and</text>
<text x="314.7" y="113.8">flex-fuel</text>
<text x="327" y="113.8">input</text>
<text x="20" y="133.8">Factory</text>
<text x="30.1" y="133.8">Ford</text>
<text x="36.7" y="133.8">connector</text>
<text x="49.9" y="133.8">-</text>
<text x="53.2" y="133.8">cavities</text>
<text x="63.7" y="133.8">1</text>
<text x="66.6" y="133.8">to</text>
<text x="70.3" y="133.8">52</text>
<text x="152" y="133.8">Sequential</text>
<text x="165.9" y="133.8">injectors</text>
<text x="177.6" y="133.8">E-H</text>
<text x="284" y="133.8">External</text>
<text x="295.1" y="133.8">MicroSquirt</text>
<text x="310" y="133.8">transmission</text>
<text x="326.5" y="133.8">interface</text>
<text x="20" y="153.8">Factory</text>
<text x="30.1" y="153.8">Ford</text>
<text x="36.7" y="153.8">connector</text>
<text x="49.9" y="153.8">-</text>
<text x="53.2" y="153.8">cavities</text>
<text x="63.7" y="153.8">53</text>
<text x="68.1" y="153.8">to</text>
<text x="71.9" y="153.8">104</text>
<text x="152" y="153.8">Eight</text>
<text x="159.4" y="153.8">buffered</text>
<text x="170.6" y="153.8">smart-coil</text>
<text x="185.2" y="153.8">signals</text>
<text x="284" y="153.8">Service</text>
<text x="294" y="153.8">and</text>
<text x="299.7" y="153.8">spare</text>
<text x="307.6" y="153.8">feature</text>
<text x="317.4" y="153.8">headers</text>
<text x="20" y="173.8">Engine</text>
<text x="29.3" y="173.8">temperature,</text>
<text x="45.8" y="173.8">throttle</text>
<text x="56" y="173.8">and</text>
<text x="61.7" y="173.8">oxygen</text>
<text x="71.3" y="173.8">inputs</text>
<text x="152" y="173.8">Optional</text>
<text x="163.3" y="173.8">factory</text>
<text x="173" y="173.8">wasted-spark</text>
<text x="191" y="173.8">power</text>
<text x="199.3" y="173.8">stages</text>
<text x="284" y="173.8">Factory</text>
<text x="294.1" y="173.8">functions</text>
<text x="306.5" y="173.8">outside</text>
<text x="316.6" y="173.8">the</text>
<text x="321.7" y="173.8">implemented</text>
<text x="338.2" y="173.8">control</text>
<text x="348.1" y="173.8">scope</text>
<text x="20" y="193.8">MS3X</text>
<text x="27.8" y="193.8">analogue</text>
<text x="40" y="193.8">inputs</text>
<text x="152" y="193.8">Low-side</text>
<text x="164.6" y="193.8">auxiliary</text>
<text x="176.2" y="193.8">drivers</text>
<text x="185.6" y="193.8">-</text>
<text x="189" y="193.8">group</text>
<text x="197.1" y="193.8">1</text>
<text x="284" y="193.8">ECM-shell</text>
<text x="298" y="193.8">pass-through</text>
<text x="316" y="193.8">to</text>
<text x="319.7" y="193.8">cabin</text>
<text x="327.5" y="193.8">MicroSquirt</text>
<text x="20" y="213.8">MAP sensor,</text>
<text x="36.1" y="213.8">battery</text>
<text x="45.8" y="213.8">measurement</text>
<text x="63.1" y="213.8">and</text>
<text x="68.8" y="213.8">spare</text>
<text x="76.7" y="213.8">ADC</text>
<text x="152" y="213.8">Low-side</text>
<text x="164.6" y="213.8">auxiliary</text>
<text x="176.2" y="213.8">drivers</text>
<text x="185.6" y="213.8">-</text>
<text x="189" y="213.8">group</text>
<text x="197.1" y="213.8">2</text>
</g>
<g font-size="2.1" fill="#0000c2">
<text x="15" y="23.7">Genuine</text>
<text x="25.2" y="23.7">MS3</text>
<text x="31" y="23.7">daughtercard</text>
<text x="47.1" y="23.7">+</text>
<text x="50.3" y="23.7">custom</text>
<text x="59.6" y="23.7">mainboard/MS3X</text>
<text x="80.3" y="23.7">functions</text>
<text x="92" y="23.7">+</text>
<text x="95.1" y="23.7">external</text>
<text x="105.5" y="23.7">MicroSquirt</text>
<text x="119.4" y="23.7">transmission</text>
<text x="135" y="23.7">control</text>
<text x="15" y="31.7">REV A1:</text>
<text x="25.2" y="31.7">COMPONENT-LEVEL</text>
<text x="48.3" y="31.7">ENGINEERING DRAFT. NOT A FABRICATION RELEASE.</text>
</g>
<g font-size="2.1" fill="#840000">
<text x="301" y="265">NOT FOR FABRICATION OR VEHICLE CONNECTION</text>
<text x="301" y="273.7">File:</text>
<text x="301" y="271">Sheet:</text>
<text x="307.1" y="273.7">GrandMarquis97_RevA.kicad_sch</text>
<text x="301" y="281.1">Size:</text>
<text x="307.6" y="281.1">A3</text>
<text x="323" y="281.1">Date:</text>
<text x="330" y="281.1">2026-09-12</text>
<text x="386" y="281.3">Rev:</text>
<text x="392.4" y="281.3">A1</text>
<text x="396.8" y="281.3">REVIEW</text>
<text x="301" y="283.9">KiCad</text>
<text x="308.7" y="283.9">E.D.A.</text>
<text x="317.6" y="283.9">kicad-cli</text>
<text x="329.5" y="283.9">7.0.11+dfsg-1build4</text>
<text x="386" y="283.9">Id:</text>
<text x="390.1" y="283.9">1/27</text>
</g>
<g font-size="1.9" fill="#0000c2">
<text x="15" y="247.6">Global</text>
<text x="15" y="249.9">Read</text>
<text x="21.4" y="249.9">docs/Design_review.md</text>
<text x="22.9" y="247.6">net</text>
<text x="27.4" y="247.6">labels</text>
<text x="35" y="247.6">carry</text>
<text x="41.5" y="247.6">all</text>
<text x="45.5" y="247.6">inter-sheet</text>
<text x="47.2" y="249.9">and</text>
<text x="52.3" y="249.9">reports/validation.md</text>
<text x="58.9" y="247.6">electrical</text>
<text x="70" y="247.6">connections.</text>
<text x="76.4" y="249.9">before</text>
<text x="84.3" y="249.9">implementing</text>
<text x="84.4" y="247.6">Open</text>
<text x="90.9" y="247.6">a</text>
<text x="93.4" y="247.6">sheet</text>
<text x="99.6" y="249.9">or</text>
<text x="100.2" y="247.6">to</text>
<text x="103" y="249.9">purchasing</text>
<text x="103.5" y="247.6">inspect</text>
<text x="112.3" y="247.6">components</text>
<text x="115.7" y="249.9">parts.</text>
<text x="126.1" y="247.6">and</text>
<text x="131.1" y="247.6">pin</text>
<text x="135.6" y="247.6">numbers.</text>
<text x="15" y="252.1">This</text>
<text x="20.4" y="252.1">draft</text>
<text x="26.6" y="252.1">does</text>
<text x="32.7" y="252.1">not</text>
<text x="37.3" y="252.1">implement</text>
<text x="49.4" y="252.1">Ford</text>
<text x="55.3" y="252.1">OBD diagnostics</text>
<text x="74" y="252.1">or</text>
<text x="77.3" y="252.1">establish</text>
<text x="88" y="252.1">automotive</text>
<text x="100.8" y="252.1">electrical/thermal</text>
<text x="121.3" y="252.1">qualification.</text>
</g>
<g font-size="1.8" fill="#840000">
<text x="35" y="11.9">1</text>
<text x="85" y="11.9">2</text>
<text x="135" y="11.9">3</text>
<text x="185" y="11.9">4</text>
<text x="235" y="11.9">5</text>
<text x="285" y="11.9">6</text>
<text x="335" y="11.9">7</text>
<text x="385" y="11.9">8</text>
<text x="10.3" y="35.9">A</text>
<text x="408.3" y="35.9">A</text>
<text x="10.3" y="85.9">B</text>
<text x="408.2" y="85.9">B</text>
<text x="10.3" y="135.9">C</text>
<text x="408.2" y="135.9">C</text>
<text x="10.3" y="185.9">D</text>
<text x="408.2" y="185.9">D</text>
<text x="10.3" y="235.9">E</text>
<text x="408.3" y="235.9">E</text>
<text x="10.3" y="285.9">F</text>
<text x="35" y="286.9">1</text>
<text x="85" y="286.9">2</text>
<text x="135" y="286.9">3</text>
<text x="185" y="286.9">4</text>
<text x="235" y="286.9">5</text>
<text x="285" y="286.9">6</text>
<text x="335" y="286.9">7</text>
<text x="385" y="286.9">8</text>
<text x="408.3" y="285.9">F</text>
</g>
<g font-size="1.5" fill="#006464">
<text x="17" y="47.3">01</text>
<text x="20.2" y="47.3">|</text>
<text x="22.3" y="47.3">Switched</text>
<text x="30.6" y="47.3">power</text>
<text x="36.4" y="47.3">and</text>
<text x="40.5" y="47.3">5</text>
<text x="42.6" y="47.3">V regulation</text>
<text x="149" y="47.3">10</text>
<text x="152.2" y="47.3">|</text>
<text x="154.3" y="47.3">Factory</text>
<text x="161.4" y="47.3">crank</text>
<text x="167" y="47.3">VR conditioner</text>
<text x="281" y="47.3">19</text>
<text x="284.2" y="47.3">|</text>
<text x="286.3" y="47.3">Low-side</text>
<text x="295.1" y="47.3">auxiliary</text>
<text x="303.2" y="47.3">drivers</text>
<text x="312.3" y="47.3">group</text>
<text x="17" y="67.3">02</text>
<text x="20.2" y="67.3">|</text>
<text x="22.3" y="67.3">Ground</text>
<text x="29.1" y="67.3">topology,</text>
<text x="37.7" y="67.3">reference</text>
<text x="46.5" y="67.3">rails</text>
<text x="51.3" y="67.3">and</text>
<text x="55.3" y="67.3">CAN</text>
<text x="149" y="67.3">11</text>
<text x="152.2" y="67.3">|</text>
<text x="154.3" y="67.3">Crank</text>
<text x="160" y="67.3">adjustment,</text>
<text x="170.7" y="67.3">phase</text>
<text x="176.6" y="67.3">selection</text>
<text x="185.1" y="67.3">and</text>
<text x="189.2" y="67.3">cam</text>
<text x="193.6" y="67.3">front</text>
<text x="198.6" y="67.3">end</text>
<text x="281" y="67.3">20</text>
<text x="284.2" y="67.3">|</text>
<text x="286.3" y="67.3">Oxygen-sensor</text>
<text x="299.9" y="67.3">heater</text>
<text x="306.2" y="67.3">low-side</text>
<text x="314.7" y="67.3">stages</text>
<text x="17" y="87.3">03</text>
<text x="20.2" y="87.3">|</text>
<text x="22.3" y="87.3">Genuine</text>
<text x="29.9" y="87.3">MS3</text>
<text x="34.3" y="87.3">daughtercard</text>
<text x="48.6" y="87.3">40-pin</text>
<text x="55.7" y="87.3">base</text>
<text x="60.6" y="87.3">socket</text>
<text x="149" y="87.3">12</text>
<text x="152.2" y="87.3">|</text>
<text x="154.3" y="87.3">Cam</text>
<text x="158.9" y="87.3">zero-crossing</text>
<text x="171.8" y="87.3">comparator</text>
<text x="281" y="87.3">21</text>
<text x="284.2" y="87.3">|</text>
<text x="286.3" y="87.3">Protected</text>
<text x="295.2" y="87.3">switch</text>
<text x="301.4" y="87.3">inputs</text>
<text x="17" y="107.2">04</text>
<text x="20.2" y="107.2">|</text>
<text x="22.3" y="107.2">Genuine</text>
<text x="29.9" y="107.2">MS3</text>
<text x="34.3" y="107.2">expansion</text>
<text x="43.6" y="107.2">interfaces</text>
<text x="149" y="107.2">13</text>
<text x="152.2" y="107.2">|</text>
<text x="154.3" y="107.2">Sequential</text>
<text x="164" y="107.2">injectors</text>
<text x="172.2" y="107.2">A-D</text>
<text x="281" y="107.2">22</text>
<text x="284.2" y="107.2">|</text>
<text x="286.3" y="107.2">Brake,</text>
<text x="292.5" y="107.2">A/C</text>
<text x="296.8" y="107.2">request</text>
<text x="303.9" y="107.2">and</text>
<text x="308" y="107.2">flex-fuel</text>
<text x="316.6" y="107.2">input</text>
<text x="17" y="127.2">05</text>
<text x="20.2" y="127.2">|</text>
<text x="22.3" y="127.2">Factory</text>
<text x="29.4" y="127.2">Ford</text>
<text x="34.1" y="127.2">connector</text>
<text x="45.7" y="127.2">cavities</text>
<text x="53.1" y="127.2">1</text>
<text x="55.2" y="127.2">to</text>
<text x="57.9" y="127.2">52</text>
<text x="149" y="127.2">14</text>
<text x="152.2" y="127.2">|</text>
<text x="154.3" y="127.2">Sequential</text>
<text x="164" y="127.2">injectors</text>
<text x="172.2" y="127.2">E-H</text>
<text x="281" y="127.2">23</text>
<text x="284.2" y="127.2">|</text>
<text x="286.3" y="127.2">External</text>
<text x="294.1" y="127.2">MicroSquirt</text>
<text x="304.4" y="127.2">transmission</text>
<text x="316" y="127.2">interface</text>
<text x="17" y="147.2">06</text>
<text x="20.2" y="147.2">|</text>
<text x="22.3" y="147.2">Factory</text>
<text x="29.4" y="147.2">Ford</text>
<text x="34.1" y="147.2">connector</text>
<text x="45.7" y="147.2">cavities</text>
<text x="53.1" y="147.2">53</text>
<text x="56.2" y="147.2">to</text>
<text x="58.9" y="147.2">104</text>
<text x="149" y="147.2">15</text>
<text x="152.2" y="147.2">|</text>
<text x="154.3" y="147.2">Eight</text>
<text x="159.5" y="147.2">buffered</text>
<text x="167.4" y="147.2">smart-coil</text>
<text x="177.5" y="147.2">signals</text>
<text x="281" y="147.2">24</text>
<text x="284.2" y="147.2">|</text>
<text x="286.3" y="147.2">Service</text>
<text x="293.3" y="147.2">and</text>
<text x="297.3" y="147.2">spare</text>
<text x="302.9" y="147.2">feature</text>
<text x="309.8" y="147.2">headers</text>
<text x="17" y="167.3">07</text>
<text x="20.2" y="167.3">|</text>
<text x="22.3" y="167.3">Engine</text>
<text x="28.8" y="167.3">temperature,</text>
<text x="40.3" y="167.3">throttle</text>
<text x="47.5" y="167.3">and</text>
<text x="51.5" y="167.3">oxygen</text>
<text x="58.3" y="167.3">inputs</text>
<text x="149" y="167.3">16</text>
<text x="152.2" y="167.3">|</text>
<text x="154.3" y="167.3">Optional</text>
<text x="162.2" y="167.3">factory</text>
<text x="169" y="167.3">wasted-spark</text>
<text x="181.5" y="167.3">power</text>
<text x="187.4" y="167.3">stages</text>
<text x="281" y="167.3">25</text>
<text x="284.2" y="167.3">|</text>
<text x="286.3" y="167.3">Factory</text>
<text x="293.4" y="167.3">functions</text>
<text x="302.1" y="167.3">outside</text>
<text x="309.1" y="167.3">the</text>
<text x="312.8" y="167.3">implemented</text>
<text x="324.3" y="167.3">control</text>
<text x="331.2" y="167.3">scope</text>
<text x="17" y="187.3">08</text>
<text x="20.2" y="187.3">|</text>
<text x="22.3" y="187.3">MS3X</text>
<text x="27.8" y="187.3">analogue</text>
<text x="36.3" y="187.3">inputs</text>
<text x="149" y="187.3">17</text>
<text x="152.2" y="187.3">|</text>
<text x="154.3" y="187.3">Low-side</text>
<text x="163.1" y="187.3">auxiliary</text>
<text x="171.2" y="187.3">drivers</text>
<text x="180.3" y="187.3">group</text>
<text x="281" y="187.3">26</text>
<text x="284.2" y="187.3">|</text>
<text x="286.3" y="187.3">ECM-shell</text>
<text x="296.1" y="187.3">pass-through</text>
<text x="308.6" y="187.3">to</text>
<text x="311.3" y="187.3">cabin</text>
<text x="316.8" y="187.3">MicroSquirt</text>
<text x="17" y="207.3">09</text>
<text x="20.2" y="207.3">|</text>
<text x="22.3" y="207.3">MAP sensor,</text>
<text x="33.7" y="207.3">battery</text>
<text x="40.4" y="207.3">measurement</text>
<text x="52.5" y="207.3">and</text>
<text x="56.5" y="207.3">spare</text>
<text x="62.1" y="207.3">ADC</text>
<text x="149" y="207.3">18</text>
<text x="152.2" y="207.3">|</text>
<text x="154.3" y="207.3">Low-side</text>
<text x="163.1" y="207.3">auxiliary</text>
<text x="171.2" y="207.3">drivers</text>
<text x="180.3" y="207.3">group</text>
</g>
<g font-size="1.4" fill="#725600">
<text x="17" y="64.2">File:</text>
<text x="21.2" y="64.2">01_power.kicad_sch</text>
<text x="149" y="64.2">File:</text>
<text x="153.2" y="64.2">10_crank_vr.kicad_sch</text>
<text x="281" y="64.2">File:</text>
<text x="285.2" y="64.2">19_aux_3.kicad_sch</text>
<text x="17" y="84.2">File:</text>
<text x="21.2" y="84.2">02_ground_can.kicad_sch</text>
<text x="149" y="84.2">File:</text>
<text x="153.2" y="84.2">11_crank_cam_adjust.kicad_sch</text>
<text x="281" y="84.2">File:</text>
<text x="285.2" y="84.2">20_oxygen_heaters.kicad_sch</text>
<text x="17" y="104.2">File:</text>
<text x="21.2" y="104.2">03_ms3_base.kicad_sch</text>
<text x="149" y="104.2">File:</text>
<text x="153.2" y="104.2">12_cam_comparator.kicad_sch</text>
<text x="281" y="104.2">File:</text>
<text x="285.2" y="104.2">21_digital_inputs.kicad_sch</text>
<text x="17" y="124.2">File:</text>
<text x="21.2" y="124.2">04_ms3_expansion.kicad_sch</text>
<text x="149" y="124.2">File:</text>
<text x="153.2" y="124.2">13_injectors_1.kicad_sch</text>
<text x="281" y="124.2">File:</text>
<text x="285.2" y="124.2">22_vehicle_switches.kicad_sch</text>
<text x="17" y="144.2">File:</text>
<text x="21.2" y="144.2">05_ford_1.kicad_sch</text>
<text x="149" y="144.2">File:</text>
<text x="153.2" y="144.2">14_injectors_2.kicad_sch</text>
<text x="281" y="144.2">File:</text>
<text x="285.2" y="144.2">23_transmission.kicad_sch</text>
<text x="17" y="164.2">File:</text>
<text x="21.2" y="164.2">06_ford_2.kicad_sch</text>
<text x="149" y="164.2">File:</text>
<text x="153.2" y="164.2">15_spark_logic.kicad_sch</text>
<text x="281" y="164.2">File:</text>
<text x="285.2" y="164.2">24_service.kicad_sch</text>
<text x="17" y="184.2">File:</text>
<text x="21.2" y="184.2">07_engine_analog.kicad_sch</text>
<text x="149" y="184.2">File:</text>
<text x="153.2" y="184.2">16_factory_ignition.kicad_sch</text>
<text x="281" y="184.2">File:</text>
<text x="285.2" y="184.2">25_retention_limits.kicad_sch</text>
<text x="17" y="204.2">File:</text>
<text x="21.2" y="204.2">08_expansion_analog.kicad_sch</text>
<text x="149" y="204.2">File:</text>
<text x="153.2" y="204.2">17_aux_1.kicad_sch</text>
<text x="281" y="204.2">File:</text>
<text x="285.2" y="204.2">26_shell_passthrough.kicad_sch</text>
<text x="17" y="224.2">File:</text>
<text x="21.2" y="224.2">09_map_battery.kicad_sch</text>
<text x="149" y="224.2">File:</text>
<text x="153.2" y="224.2">18_aux_2.kicad_sch</text>
</g>
<g font-size="1.4" fill="#006464">
<text x="21.6" y="272.5">PWR_FLAG</text>
<text x="59.7" y="272.5">PWR_FLAG</text>
<text x="97.8" y="272.5">PWR_FLAG</text>
<text x="135.9" y="272.5">PWR_FLAG</text>
<text x="174" y="272.5">PWR_FLAG</text>
<text x="212.1" y="272.5">PWR_FLAG</text>
<text x="25.1" y="280.8" transform="rotate(-90 25.1 280.8)">pwr</text>
<text x="63.2" y="280.8" transform="rotate(-90 63.2 280.8)">pwr</text>
<text x="101.3" y="280.8" transform="rotate(-90 101.3 280.8)">pwr</text>
<text x="139.4" y="280.8" transform="rotate(-90 139.4 280.8)">pwr</text>
<text x="177.5" y="280.8" transform="rotate(-90 177.5 280.8)">pwr</text>
<text x="215.6" y="280.8" transform="rotate(-90 215.6 280.8)">pwr</text>
</g>
<g font-size="1.4" fill="#840000">
<text x="26.5" y="280.2">RAW_12</text>
<text x="27.1" y="280" transform="rotate(-90 27.1 280)">1</text>
<text x="64.6" y="280.2">DGND</text>
<text x="65.2" y="280" transform="rotate(-90 65.2 280)">1</text>
<text x="102.7" y="280.2">VREF_5</text>
<text x="140.8" y="280.2">SGND</text>
<text x="141.4" y="280" transform="rotate(-90 141.4 280)">1</text>
<text x="178.9" y="280.2">VCC_5</text>
<text x="217" y="280.2">PGND</text>
<text x="217.6" y="280" transform="rotate(-90 217.6 280)">1</text>
</g>
<g font-size="1.4" fill="#a90000">
<text x="103.3" y="280" transform="rotate(-90 103.3 280)">1</text>
<text x="179.5" y="280" transform="rotate(-90 179.5 280)">1</text>
</g>
</svg>
